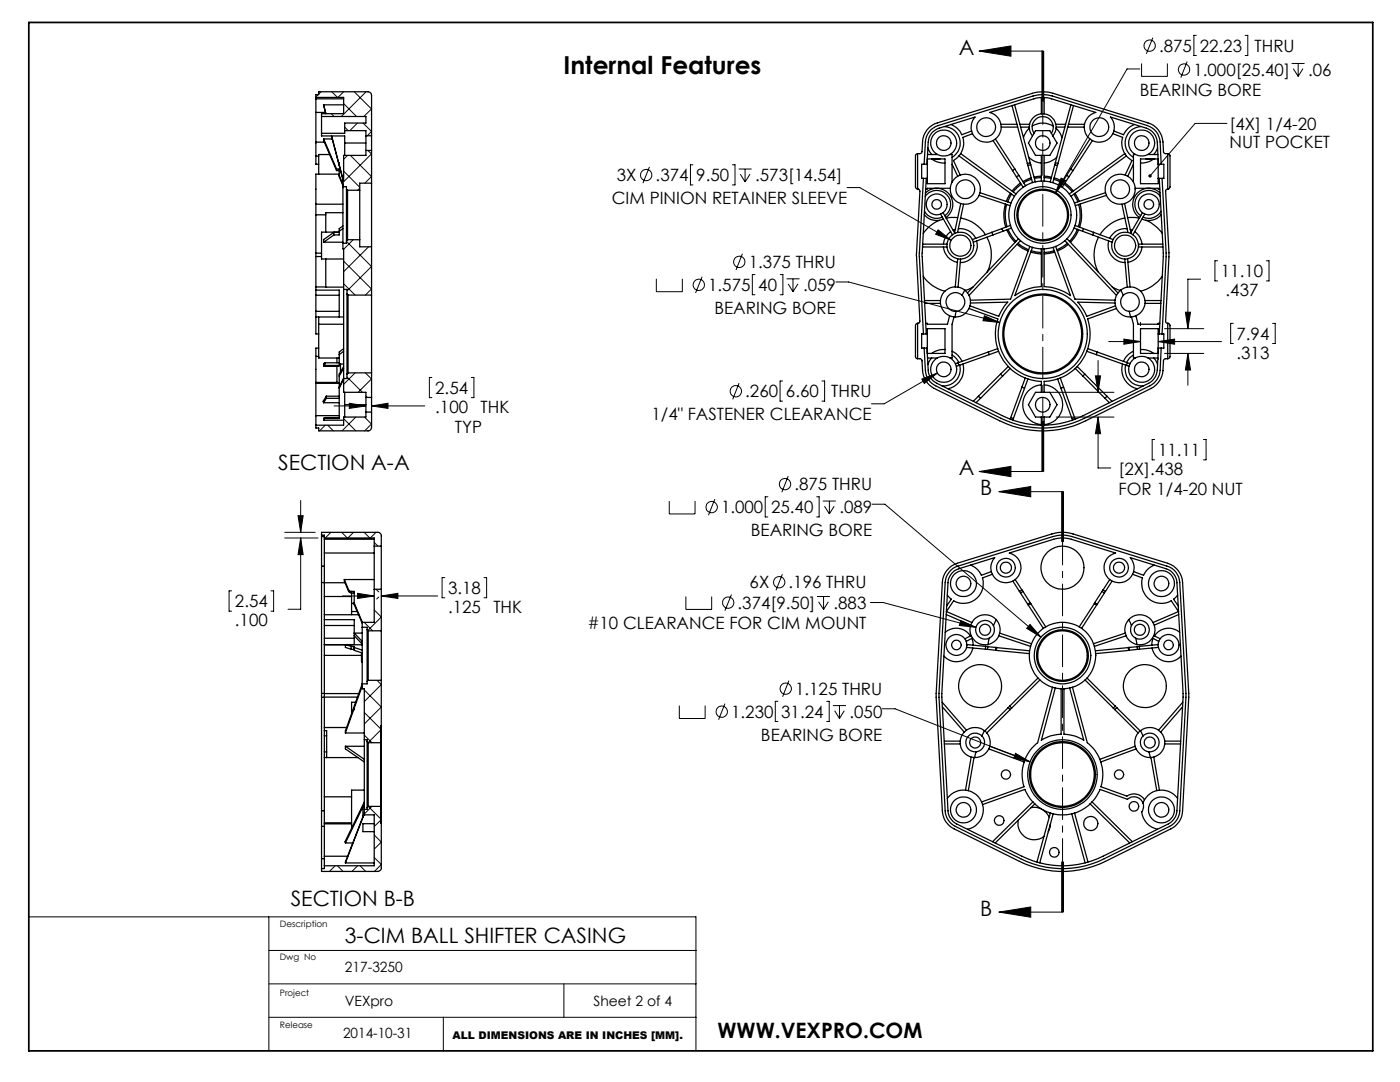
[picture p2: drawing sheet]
<svg xmlns="http://www.w3.org/2000/svg" width="279mm" height="216mm" viewBox="0 0 279 216" stroke-linecap="round" stroke-linejoin="round" font-family="sans-serif">
<g fill="none" stroke="#000" stroke-width=".2">
<path d="M63.5 18.9l-.5 .4M64.1 18.3l-.5 .5M66.2 18.3l1.1 1.1M68.6 18.3l-1.1 1.1M70.7 18.3l3.5 3.4-1.6 1.5M73.1 18.3l-5 4.9M195.4 10.2h12.7v10M195.4 10.2l6.4-1v2zM207.9 10.2v10M208.3 10.2v10M227.5 13.8h-2.6l-14.3 24.8M227.8 12.7v2.5h5.2v-2.5"/>
<path d="M230.1 7.5l-1.3 3.2M236.9 12.3l-1.2 3.2M238.8 7.1h-.5v4h.5M248.5 7.1h.5v4h-.5M257.8 12.7h2.6M258.1 13.7l1 1.5M259.1 12.7v2.5M260 13.7l-.9 1.5M64.2 22.7h.1M66.1 22.7l.6 .5M68.6 20.7l2.6 2.5M68.6 34.1l3.2 3.3"/>
<path d="M68.8 25.4l.7 .7M69.4 31l-.8 .8M69.9 31l4.3 4.2-1.4 1.3M71.3 24.6l-1.5 1.5M71.8 37.6l-.4 .4M72.5 24.6l1.7 1.6M73.4 30l.8 .7M74.2 26.2l-.9 .9M74.2 30.7l-5.8 5.7M129.6 33.3l-1.3 3.2M138.3 32.9h-.5v4h.5M146.2 32.9h.5v4h-.5"/>
<path d="M147.4 33.7h2.6M147.7 34.7l1 1.6M148.7 33.7v2.6M149.7 34.7l-1 1.6M169.1 37.4h2.5l18.2 10.5M211.8 35.5l.9 .5-2.1 2.6zM244.9 24.6h-6.4l-9 10.5M68.6 56.6l2.3 2.3M68.6 52.1l5.6 5.6M69.1 48.2l5.1 5-4.9 4.9M70.5 47.8l-1.9 1.9M73.6 49.2l-5 5"/>
<path d="M74.2 57.6l-1.3 1.3M131 55.6v2.6h5.2v-2.6M140.1 55.2l-1.3 3.3M148.2 50.6l-1.3 3.3M150.7 54.8h-.6v4h.6M155.7 54.8h.5v4h-.5M157 55.6h2.6M157.3 56.7l1 1.5M158.3 55.6v2.6M159.2 56.7l-.9 1.5M166.8 56.3h2.6l30.1 8M187.2 45.9l2.6 2-3.1-1.2z"/>
<path d="M239.6 55.7h-2.5v9.9M243 52h-.5v4.1h.5M252.7 52h.6v4.1h-.6M69.3 75.2l3 3.1M70.9 74.4l-2.3 2.3M72.9 74.4l1.3 1.2M73 79l.3 .3M74.2 75.6l-2.7 2.7M86.2 75.3h-.5v4h.5M94.1 75.3h.5v4h-.5M147.5 76.4l-1.3 3.3M156.2 76h-.5v4h.5"/>
<path d="M164 76h.6v4h-.6M184 75.6l3.1-1.2-2.6 2.1zM187.1 74.4l-10.6 6.2h-2.6M196.5 63l3 1.3-3.3-.3zM209.7 78.3h12.6M218.6 75h1l-.5 3.3zM219.1 71.9v6.4M221.3 68.2h6.3M224.3 67.7l3.3 .5-3.3 .5zM227.6 64.3v.7M231.1 71.3v.5M231.1 68.2h12.7"/>
<path d="M231.1 68.2l3.3-.5v1zM232.4 65.6h7.8M232.4 70.5h7.8M236.6 62.3h1l-.5 3.3zM237.1 70.5v6.4M237.1 70.5l.5 3.3h-1zM246.1 64.5h-.5v4h.5M254 64.5h.5v4h-.5M60 99.9v6.3M64.9 84.8l-1.1 1.2M65.4 84.8l1.1 1.2M66.7 81h6.3"/>
<path d="M68.6 83.5l2.4 2.5M69.7 80.5l3.3 .5-3.3 .5zM71 83.2l-2.7 2.8M72.7 83.2l1.5 1.4-1.4 1.4M74.2 81h10.6M74.2 81l3.2-.5v1zM133.6 100v2.6h5.1v-2.6M142.7 99.6l-1.3 3.2M153.2 99.1h-.5v4.1h.5M157.3 95l-1.3 3.2M163 99.1h.5v4.1h-.5M164.2 100h2.6"/>
<path d="M165.5 100v2.6M195.4 94.1l6.4-1v2zM199.4 98.1l6.3-1v2zM199.4 98.1h12.7v10M207.9 84.1v10M208.1 84.1v10h-12.7M208.3 84.1v10M210.8 83.2h11.5M211.9 98.1v10M212.2 98.1v10M219.1 83.2v10.2h2.6M219.1 83.2l.5 3.3h-1z"/>
<path d="M230.4 87.7h-.5v4.1h.5M240.2 87.7h.5v4.1h-.5M46.2 117.9h-.5v4.1h.5M54.1 117.9h.5v4.1h-.5M56.8 107.4h6.7M56.8 106.2h6.1M59.5 102.9h1l-.5 3.3zM60 107.4v14.2h-2.5M60 107.4l.5 3.3h-1zM64.2 106.7v.1M64.7 107.2l.1 .2M66 106.2l-1.1 1.2"/>
<path d="M68.2 106.2l1.1 1.2M68.3 118.9h6.4M70.6 106.2l-1.2 1.2M71.4 118.4l3.3 .5-3.3 .5zM72.7 106.2l1.1 1.2M74.7 108.2l.7 .8M75 106.2l-1.1 1.2M75 117.6l.1 .1M75.2 117.7l.4 .4M75.6 119.1l-.4 .4M76.1 118.9h11.2M76.1 118.9l3.3-.5v1z"/>
<path d="M88.8 115.3h-.6v4h.6M96.6 115.3h.5v4h-.5M136.9 119v2.6h5.1v-2.6M146 118.6l-1.3 3.2M156.1 114.6l-1.2 3.2M163.1 119h2.5M164.4 119v2.6M164.5 101l1 1.6M166.5 101l-1 1.6M174.1 100.6h2.5l31.2 26.5M72.3 137.3l.2 .1M72.7 124.2l1.7 1.7"/>
<path d="M72.7 137.7l3.4 3.4-3.4 3.4M74.7 121.7l1.4 1.4-2.7 2.7M75.2 135.7l.9 .9-3.4 3.4M155.3 139.9h-.6v4.1h.6M157.4 135.8l-1.2 3.2M163.4 120.1l1 1.5M165 139.9h.5v4.1h-.5M165.3 120.1l-.9 1.5M173.7 120.2h2.5l18.6 5M191.7 123.8l3.1 1.4-3.3-.4zM205.6 124.6l2.2 2.5-2.9-1.7zM72.7 146.7l1.5 1.5"/>
<path d="M72.7 142.2l3.3 3.3M76 145.7l-2.5 2.5M135.6 140.8v2.6h5.1v-2.6M144.7 140.4l-1.3 3.2M166.2 140.8h2.6M166.6 141.8l.9 1.6M167.5 140.8v2.6M168.5 141.8l-1 1.6M176.1 141.4h2.5l27 10.6M202.7 150.3l2.9 1.7-3.3-.7zM66.9 172.8l-1.1 1.1M67.3 172.8l1.2 1.1"/>
<path d="M71.4 172.8l-1.2 1.1M71.9 172.8l1.1 1.1M73.5 160.9l2.5 2.5M74.2 160.9l-1.5 1.5M74.7 166.6l1.4 1.4-1.4 1.4M74.7 171.1l1.4 1.4-1.4 1.4M76 163.7l-1.3 1.2M211.9 172v10M212.1 172v10M212.2 172v10zM5.8 183h133.1v26.7M53.7 196.3h85.2"/>
<path d="M53.7 189.7h85.2M53.7 183v26.7M112.5 196.3v6.7M199.4 182l6.3-1v2zM199.4 182h12.7M53.7 203h85.2M88.5 203v6.7"/>
<circle cx="229.4" cy="9.1" r="1.13"/>
<circle cx="236.3" cy="13.9" r="1.13"/>
<circle cx="129" cy="34.9" r="1.13"/>
<circle cx="139.5" cy="56.8" r="1.13"/>
<circle cx="147.5" cy="52.2" r="1.13"/>
<circle cx="146.9" cy="78.1" r="1.13"/>
<circle cx="156.7" cy="96.6" r="1.13"/>
<circle cx="142" cy="101.2" r="1.13"/>
<circle cx="155.5" cy="116.2" r="1.13"/>
<circle cx="145.3" cy="120.3" r="1.14"/>
<circle cx="156.8" cy="137.4" r="1.13"/>
<circle cx="144" cy="142" r="1.13"/>
</g>
<path d="M208.1 10.2v83.9M212.1 98.1v83.9" fill="none" stroke="#000" stroke-width=".2" stroke-dasharray="6.3 1.3 1.3 1.3" stroke-dashoffset="1.9"/>
<path d="M5.8 4.5h268.2v205.2h-268.2z" fill="none" stroke="#000" stroke-width=".35"/>
<g fill="#000">
<path d="M229.2 34.9a.33 .33 0 0 1 .5-.1 .33 .33 0 0 1 .1 .5 .33 .33 0 0 1-.5 0l.2-.2-.3 .2z"/>
<path d="M199.4 98.1l6.3-1v2zM199.4 182l6.3-1v2zM195.4 10.2l6.4-1v2zM195.4 94.1l6.4-1v2z"/>
<path d="M205.6 124.6l-.7 .8 2.9 1.7zM202.7 150.3l-.4 1 3.3 .7zM191.7 123.8l-.2 1 3.3 .4zM196.5 63l-.3 1 3.3 .3zM211.8 35.5l-1.2 3.1 2.1-2.6zM187.2 45.9l-.5 .8 3.1 1.2zM219.1 83.2l.5 3.3h-1zM218.6 75h1l-.5 3.3zM184 75.6l.5 .9 2.6-2.1zM224.3 67.7l3.3 .5-3.3 .5zM231.1 68.2l3.3-.5v1zM236.6 62.3h1l-.5 3.3zM237.1 70.5l.5 3.3h-1zM69.7 80.5l3.3 .5-3.3 .5zM74.2 81l3.2-.5v1zM71.4 118.4l3.3 .5-3.3 .5zM76.1 118.9l3.3-.5v1zM60 107.4l.5 3.3h-1zM59.5 102.9h1l-.5 3.3z"/>
</g>
<g fill="none" stroke="#000" stroke-width=".25">
<path d="M63 19.4v-.5h.6v-.6h9.8a.72 .72 0 0 1 .8 .7v8.1M63 19.4v.3M63 19.4h5.6v3.3h-4.4v.5M63 19.7v2.7M63 19.7h5.6M207.8 19.4v3.3M208.4 19.4v3.3M63 22.4v6M63 28.4v2.8M63 31.2v1.6h.6M63 28.4h1.7M63 31.2h.6"/>
<path d="M63 22.4h1.9M64.2 23.2v3.4M64.2 23.2h8.8v1.4h-4.2v2h-4.6M64.2 26.6v.5h4.6v3.9M64.6 27.7v.3l2.6 6M64.6 20.9l.5 1.8M64.6 20.9h4M64.6 20.9l.4 1.8M64.6 27.7l2.6 6M64.6 27.7h1.7M65.8 30.8h-2.2v3.9M67.2 33.7v.3"/>
<path d="M67.2 33.7h.5v1.6l.7 1.7M67.2 34h.5M67.6 32.5v.1M67.6 32.5h.1v.5l.8 3.1M67.6 32.5l-1.4-5.4 1.4 5.5M67.6 32.6h.1M67.7 34.7h-4.7v6M67.7 32.9l.8 3.2M67.7 35l.7 1.8M68.4 37v.5M68.4 37.3v11.2M68.4 37.3h.7v.4"/>
<path d="M68.8 26.1h4.2v1M68.8 28.5h4.2M69.1 37.7v10.4M69.1 37.7l.3 .3M69.4 38v9.8M69.4 38h2.4M71.8 38v9.8M73 27.1v2.9M73 30v1h-4.4v5.1h-.2v1.2M73 27.1h1.2M73 30h1.2M74.2 27.1v2.9"/>
<path d="M74.2 36.5v12.7M74.2 30v6.5M74.2 36.5h-2.4v1.5M183.1 37.7h.1M183.1 30.7l-.3 .1-.1 .2v6.4l.2 .2 .2 .1M183.1 37.7l.3 .2 .2 .3-.7 12.8 .7 13.1a.42 .42 0 0 1-.5 .4M183.1 30.7h.6l.2-.2 .1-.3a6.2 6.2 0 0 1 1-4.3 4.1 4.1 0 0 1 2.1-1.4l18.9-5.9a7 7 0 0 1 4.2 0l18.9 5.9a4.2 4.2 0 0 1 3 3.8l.1 2 .4 .4h.4M183.1 30.7v7M184.3 35.6l-.9 15.1 .9 15.9M184.4 32.8l.3-4.5a3.7 3.7 0 0 1 2.6-3.3l18.9-5.8a6.7 6.7 0 0 1 3.8 0l19 5.8a3.7 3.7 0 0 1 2.5 3.3l.2 4.5M184.6 39.2a2.79 2.79 0 0 1 4.3-.4 2.79 2.79 0 0 1-.3 4.2M184.7 38.5a3.2 3.2 0 0 1 4.7 .2 3.2 3.2 0 0 1-.6 4.7"/>
<path d="M184.9 35.6l-.9 15.1 .9 15.9M185 32.8l.2-4.4a3 3 0 0 1 2.2-2.8l7.2-2.2a3 3 0 0 0 .6 4.5 3 3 0 0 0 4.4-1.4 3 3 0 0 0-2.1-4.1l8.8-2.7a5.7 5.7 0 0 1 3.6 0l8.8 2.7a3 3 0 0 0-2.1 4.1 3 3 0 0 0 4.4 1.4 3 3 0 0 0 .6-4.5l7.2 2.2a3.2 3.2 0 0 1 2.2 2.8l.2 4.4M185.1 32.8v2.8M185.1 32.8h-1.2v2.8h1.2M185.1 32.8v-1.1h3.5v5h-3.5v-1.1M185.1 30.8h2M185.2 29.5l.7 1.3M185.9 31.7h.1M185.9 31.7a3.8 3.8 0 0 0 2.7 .8M187.4 31.7h.1M188.5 25.3a3.3 3.3 0 0 1 3 2.5 3.3 3.3 0 0 1-1.5 3.6M189.6 30.8h.4v5.5"/>
<path d="M189.7 37.6h-4.6v.1h-.4M189.8 24.8a4 4 0 0 1 2.1 2.1l2-.8M190 32.8l1.1 2.4M191.4 31.1l-1.1 .9 1.3 2.9M191.4 31.1l11.1 8.1M191.7 30.7l-.3 .4M191.7 30.7l11.1 8M194.1 26.7l-1.9 .7a4 4 0 0 1-.5 3.3M195.4 39l6.2 2M195.6 38.5l6.2 2M198.2 28l3.9 6M198.6 27.7l3.9 6"/>
<path d="M199.7 24.8h3.3M199.8 25.4h3.3M201.6 38.6l-.8 1.6M201.9 38.7l-.8 1.6M202 21.1l3 11.5M202.1 34l.7 1.3M202.5 20.9l3.1 11.6M202.5 33.7l-.4 .3M202.5 33.7l.8 1.3M202.8 35.3l1.4 2.1M203.3 35l-.5 .3M203.3 35l1.4 2.1"/>
<path d="M203.6 24.8h1.9M203.7 36.5l-1.7 1.6M203.7 25.4h1.7M203.8 36.8l-1.6 1.5M205 32.6l.1 .4M205.1 33l1 3.4M205.3 31.4a3.8 3.8 0 0 0 2.5 1.1M205.4 25.6l-.5 .6-.6 1.3M205.6 32.5l-.6 .1M205.6 32.5l.1 .4M205.7 32.9l.9 3.4M205.7 32.9l-.6 .1"/>
<path d="M205.8 35.5l-1.7 .7M205.9 35.8l-1.6 .7M206 25.2a4 4 0 0 1 4.2 0M206.1 27.1a2.68 2.68 0 0 1 .1-3.7 2.68 2.68 0 0 1 3.7 0 2.68 2.68 0 0 1 .2 3.7M206.1 27.1l-.9 1.4 1.5 2.5h2.8l1.5-2.5-.9-1.4M206.4 26.6a2.11 2.11 0 0 1 1.7-3.3 2.11 2.11 0 0 1 1.7 3.3M206.4 26.6l-.3 .5M206.4 26.6l.3-.5h2.8l.3 .5M207.8 35.4l-1.4 .2M207.8 35.1l-1.4 .2M207.8 31v5.1M208.4 35.4l1.4 .2"/>
<path d="M208.4 35.1l1.4 .2M208.4 31v5.1M209.8 26.6l.3 .5M210.3 35.8l1.6 .7M210.4 35.5l1.7 .7M210.5 32.9l-.9 3.4M210.5 32.9l.5 .1M210.6 32.5l.5 .1M210.6 32.5l-.1 .4M210.7 24.8h2M210.7 25.6a4.1 4.1 0 0 1 1.2 1.9M210.8 25.4h1.7"/>
<path d="M210.9 31.4a4 4 0 0 1-2.5 1.1M211 33l-.9 3.4M211.1 32.6l-.1 .4M212.4 36.8l1.6 1.5M212.5 36.5l1.7 1.6M212.9 35l.4 .3M212.9 35l-1.4 2.1M213.1 25.4h3.3M213.3 24.8h3.1M213.3 35.3l-1.3 2.1M213.7 33.7l.4 .3M213.7 20.9l-3.1 11.6"/>
<path d="M214.1 34l-.8 1.3M214.2 21.1l-3.1 11.5M214.3 38.7l.8 1.6M214.5 38.6l.9 1.6M217.5 27.7l-4.6 7.3M218 28l-3.9 6M220.6 38.5l-6.2 2M220.8 39l-6.2 2M222.1 26.7l1.9 .7a4 4 0 0 0 .5 3.3M224.5 30.7l.3 .4M224.5 30.7l-11.1 8M224.8 31.1l1.1 .9-1.4 2.9"/>
<path d="M224.8 31.1l-11.1 8.1M226.2 32.8l-1.1 2.4M226.4 24.8a4 4 0 0 0-2.2 2.1l-1.9-.8M226.6 37.6h4.5v.1h.4M226.6 30.8h-.4v5.5M227.7 25.3a3.3 3.3 0 0 0-3.1 2.5 3.3 3.3 0 0 0 1.6 3.6M228.7 31.7h.1M229.1 30.8h2M230.3 31.7h.1M230.3 31.7a3.8 3.8 0 0 1-2.7 .8M231 29.5l-.7 1.3M231.1 32.8v2.8"/>
<path d="M231.1 32.8h1.2v2.8h-1.2M231.1 32.8v-1.1h-3.5v5h3.5v-1.1M231.4 35.6l.8 14.9-.8 16.1M231.5 38.5a3.2 3.2 0 0 0-4.7 .2 3.2 3.2 0 0 0 .6 4.7M231.5 39.2a2.78 2.78 0 0 0-4.2-.4 2.78 2.78 0 0 0 .3 4.2M231.9 35.6l.8 14.9-.8 16.1M233 30.7l.3 .1 .2 .2v6.4l-.5 .3M233 37.7h.1M233 37.7l-.3 .2-.1 .2 .7 12.3-.7 13.7 .1 .2 .3 .2M233 30.7v7M63 57.9h4.7v5.4M63 57.3v.6"/>
<path d="M63 58.9v3.2M63 57.9v1M63 40.8v2.1M63 50.5v.7M63 40.7h5.4M63 57.3h5.6M63 42.9h2M63 42.9v7.6M63 51.2v6.1M63 58.9h4.7M63 51.2h1.2M63 50.5h1.2"/>
<path d="M64.6 48.3h3.8M65 51.7v5.6M66.6 46.4v.5M66.6 46.4l-2 1.4v.5M66.6 46.9l-2 1.4M66.6 46.4h1.1M67.7 46.3h-3.5v5.4h4.4M68.4 48.5v1.2h.2v8M68.4 45.1l-.7 .5v1.3h-1.1M68.4 45.6l-.7 .5M68.4 42.4h-3.4v3.9M68.6 57.7v17.8"/>
<path d="M68.6 57.7h.7v1M69.1 48.1v.4h-.7M69.3 58.7v15.9M69.3 58.7l.2 .2M69.4 47.8l-.3 .3M69.4 47.8h2.4M69.5 58.9v15.5M69.5 58.9h4.7M71.8 47.8v1.4h2.4M74.2 58.9v15.5M74.2 49.2v9.7M184.1 49.3h4.9"/>
<path d="M184.1 48.7h4.9M184.3 55.1a7.3 7.3 0 0 0 4.3 3M184.5 42.8a3.2 3.2 0 0 0 3.8 .9M184.5 42.2a2.78 2.78 0 0 0 3.6 1.1M184.5 60h3.2M187.5 44a7.4 7.4 0 0 0-3.2 2.6M187.7 42.7l2.4 4.1M188.2 42.4l2.4 4.2M188.3 49.3a3.4 3.4 0 0 0 2.8 3.1M189.7 46.2a3.5 3.5 0 0 0-1.4 2.5M190.6 45.8l-.4 .1M191.1 43.4h-1.4l-.9 .1"/>
<path d="M191.1 51.6l-.5 5.7M191.2 45.6a3.4 3.4 0 0 1 3.5 2M191.7 43.5a7.4 7.4 0 0 1 5 3.3M191.7 51.7l-.5 5.6M191.7 40.6l-1.2 5.8M192 58.9a1.88 1.88 0 0 0-3.1 .7 1.88 1.88 0 0 0 1.9 2.5M192 58.9a1.89 1.89 0 0 1 .4 2 1.89 1.89 0 0 1-1.6 1.2M192.3 40.7l-1.2 5.7M192.5 57.9a3 3 0 0 0-4.6 1.3 3 3 0 0 0 2.7 4.1M192.5 57.9l-.5 1M192.5 57.9a3 3 0 0 1 1 3.4 3 3 0 0 1-2.9 2M194.2 57.3l-1.6 .7"/>
<path d="M194.9 48.1a3.4 3.4 0 0 1-3.2 4.3M197 47.3a7.4 7.4 0 0 1 0 7M197.9 46.4l.3 .5M197.9 46.4l-3.8 1.4M200 45.6l.2 .5M200 45.6l-2.1 .8M200.2 46.1l-6 2.2M200.7 40.7a7.7 7.7 0 0 0 0 4.6M200.9 40.8a7.8 7.8 0 0 0 .1 4.4M200.9 45.9a7.5 7.5 0 0 0 1.7 2.5M201.2 45.8l.7 1.2 .9 1.2M201.6 45l-1.6 .6"/>
<path d="M201.9 45.5l-1.7 .6M203 48.8l1 .7 1.2 .6M203.2 48.5l.7 .6 1.4 .7M203.3 47.6l-10.2 10.9M203.7 48l-10.3 10.9M205.5 49.2l-3.8 10.5-8 .2M205.7 50.3l2.1 .4M205.8 50l2 .4M206.1 49.4l-3.6 9.6a10.1 10.1 0 0 1 5.3-1.8v-7.5M210.1 49.4l3.5 9.6a10.1 10.1 0 0 0-5.2-1.8v-7.5M210.4 50l-2 .4M210.5 50.3l-2.1 .4"/>
<path d="M210.7 49.2l3.8 10.5 8 .2M212.5 48l10.3 10.9M212.9 47.6l10.2 10.9M213 48.5l-1 .8-1.1 .5M213.2 48.8l-1 .7-1.2 .6M214.3 45.5l1.7 .6M214.5 45l1.7 .6M215 45.8l-.9 1.5-.7 .9M215.3 40.8a7.1 7.1 0 0 1-.1 4.4M215.3 45.9a7.5 7.5 0 0 1-1.7 2.5M215.5 40.7a7.7 7.7 0 0 1 0 4.6M216 46.1l2.1 .8"/>
<path d="M216.2 45.6l5.9 2.2M216.2 45.6l-.2 .5M218.1 46.9l3.8 1.4M218.2 46.4l-.1 .5M219.2 47.3a7.4 7.4 0 0 0 0 7M221.3 48.1a3.4 3.4 0 0 0 3.2 4.3M222 57.3l1.6 .7M223.7 57.9l.5 1M223.7 57.9a3 3 0 0 1 4.6 1.3 3 3 0 0 1-2.7 4.1M223.7 57.9a3 3 0 0 0-1 3.4 3 3 0 0 0 2.9 2M223.9 40.7l1.2 5.7M224.2 58.9a1.87 1.87 0 0 1 3.1 .7 1.87 1.87 0 0 1-1.9 2.5"/>
<path d="M224.2 58.9a1.9 1.9 0 0 0-.4 2 1.9 1.9 0 0 0 1.6 1.2M224.4 40.6l1.3 5.8M224.5 43.5a7.7 7.7 0 0 0-5 3.3M224.5 51.7l.5 5.6M225 45.6a3.3 3.3 0 0 0-3.5 2M225 43.4h1.5l.9 .1M225 51.6l.5 5.7M225.6 45.8l.4 .1M226.4 46.2a3.3 3.3 0 0 1 1.5 2.5M227.2 49.3h4.9M227.2 48.7h4.9M227.9 49.3a3.4 3.4 0 0 1-2.8 3.1"/>
<path d="M228 42.4l-2.4 4.2M228.5 42.7l-2.4 4.1M228.5 60h3.2M228.7 44a8 8 0 0 1 3.3 2.6M231.7 42.2a2.81 2.81 0 0 1-3.6 1.1M231.7 42.8a3.2 3.2 0 0 1-3.8 .9M232 55.1a7.6 7.6 0 0 1-4.4 3M63 71.1v5.2M63 62.1v1.2M63 63.3v3.3h.6M63 63.3h5.6M63 71.1h.6"/>
<path d="M63 76.3h4.2M63 76.3v6.6M63 62.1h4.7M63.6 69.5h-.6v1.6M63.6 64.7h5M63.6 63.3v8.1h4.1M64.6 73.1h2.6M64.8 72.4v.5M64.8 72.4l-.2 .2v.5M64.8 72.9l-.2 .2M64.8 72.4h2.9M65.1 79.1v.4"/>
<path d="M65.1 79.5l-.5 .9M65.1 79.5h2.6M65.1 79.1l-.6 1 .1 .3M65.1 79.1h2.6M67.2 76.3l.5 .2h-4.7M67.2 73.1v3.2M67.2 71.4v1M67.9 72.8l-.7 .3M68.6 72.6h-.7v1.6M68.6 75.5v2.8h4.4v1M68.6 69.6l-.9 .6v2.7h-2.9M68.6 73.1l-.9 1.5v8.9h-3"/>
<path d="M68.6 75.6l-.9 1.9M68.6 75.4l-.9 1.9M68.6 73.5l-.9 1.5M68.6 70.1l-.9 .7M68.8 78.3v4.9M69.3 74.6v.9h-.7M69.5 74.4h4.7M69.5 74.4l-.2 .2M73 79.3v2.9M73 79.3h1.2M74.2 79.3v2.9M74.2 74.4v4.9"/>
<path d="M183.1 64.5l-.3 .1-.1 .3v6.3l.4 .4M183.1 71.6h.6l.2 .2 .1 .2a5.8 5.8 0 0 0 1.1 4.5l1.3 1 13.1 6.5a19.2 19.2 0 0 0 17.2 0l13-6.5a4.3 4.3 0 0 0 2.4-3.6l.1-2.1 .4-.2h.4M183.1 64.5h.1M183.1 64.5v7.1M184.4 69.5l.3 4.4a3.7 3.7 0 0 0 2 3.1l13 6.5a18.8 18.8 0 0 0 16.7 0l13.1-6.5a3.7 3.7 0 0 0 2-3.1l.2-4.4M184.5 60.5h3.2M185 69.5l.2 4.4a3.1 3.1 0 0 0 1.8 2.6l13 6.4a18 18 0 0 0 16.2 0l13-6.4a3.3 3.3 0 0 0 1.8-2.6l.2-4.4M185.1 66.6v2.9M185.1 66.6h-1.2v2.9h1.2M185.1 66.6v-1h3.5v4.9h-3.5v-1M185.1 71.4h2M185.9 71.4l-.7 1.3"/>
<path d="M188.6 69.7a3.8 3.8 0 0 0-2.7 .8M189.5 63l-.4 1.7h-4v-.2h-.4M190 70.8l.8 .7 .5 .8M190 70.1a3.9 3.9 0 0 1 2 2M190.4 63.3l-.4 1.4v6.7h-.4M190.8 62.1l-.2 1.2M191.2 72.4l.2 .5M191.2 72.4l-.5 .2M191.4 72.9l-.5 .2M191.5 72.8a3.3 3.3 0 0 1-3.5 4.2M192.2 72.6a4 4 0 0 1-3 5M193.4 61.6l5.7 2a9.5 9.5 0 0 0 0 6"/>
<path d="M193.7 60.5l7.4-.2-.8 1-1 1.8-5.7-2.1M195.3 79.1l.4 .4M195.7 79.5l-.9 .9M197.2 70.2l.2 .6M197.2 70.2l-6 2.2M197.4 70.8l-6 2.1M199.1 69.6l.2 .5M199.1 69.6l-1.9 .6M199.3 70.1a9.5 9.5 0 0 0 1.9 3M199.3 70.1l-1.9 .7M199.7 74.6l-5.5 5.5M199.7 74.6l.4 .4"/>
<path d="M200.1 75l-4.4 4.5M201.2 73.1l.4 .4M201.2 73.1l-1.5 1.5M201.6 73.5a9.6 9.6 0 0 0 3 1.9M201.6 73.5l-1.5 1.5M203.9 77.3l.6 .2M204.5 77.5l-2.3 6M204.6 75.4l.5 .2M204.6 75.4l-2.9 7.9M205.1 75.6l1.7 .4 1 .1v2.2M205.1 75.6l-.6 1.9M206.7 78.3h2.8l1.5 2.5-1.5 2.4h-2.8l-1.5-2.4z"/>
<path d="M207.8 76.8a4 4 0 0 0-3.7 4 4 4 0 0 0 3.7 3.9M208.4 76.8a4 4 0 0 1 3.7 4 4 4 0 0 1-3.7 3.9M211.1 75.6l-1.7 .4-1 .1v2.2M211.1 75.6l.6 1.9M211.6 75.4l-.5 .2M211.6 75.4l.7 1.9M211.7 77.5l2.2 6M212.3 77.3l-.6 .2M212.3 77.3l2.2 6M214.6 73.5a9.6 9.6 0 0 1-3 1.9M214.6 73.5l1.5 1.5M215 73.1l5.9 6"/>
<path d="M215 73.1l-.4 .4M216.1 75l4.4 4.5M216.5 74.6l-.4 .4M216.9 70.1a10.3 10.3 0 0 1-1.9 3M216.9 70.1l1.9 .7M217.1 69.6l-.2 .5M217.1 69.6l7.9 2.8M218.8 70.8l6.5 2.3M219 70.2l-.2 .6M220.5 79.5l.9 .9M220.9 79.1l-.4 .4M220.9 79.1l1 1"/>
<path d="M222.5 60.5l-7.4-.2 1 1.3 .8 1.5 5.7-2.1M222.8 61.6l-5.7 2a9.5 9.5 0 0 1 0 6M224 72.6a4 4 0 0 0 3 5M224.6 72.8a3.3 3.3 0 0 0 3.6 4.2M225 72.4l-.2 .5M225 72.4l.5 .2M225.4 62.1l.2 1.2M225.8 63.3l.4 1.4v6.7h.4M226.2 70.8a2.93 2.93 0 0 0-1.3 1.5M226.2 70.1a3.8 3.8 0 0 0-2 2M226.7 63l.4 1.7h4v-.2h.4M227.6 69.7a3.9 3.9 0 0 1 2.7 .8"/>
<path d="M228.5 60.5h3.2M229.1 71.4h2M230.3 71.4l.4 .6 .3 .7M231.1 66.6v2.9M231.1 66.6h1.2v2.9h-1.2M231.1 66.6v-1h-3.5v4.9h3.5v-1M233 64.5l.3 .1 .2 .3v6.3l-.1 .2-.4 .2M233 64.5h.1M233 64.5v7.1M63 82.9v1.9M63 82.9h4.7M64.6 83.9h4"/>
<path d="M64.6 80.4h3.1M64.7 83.3l-.1 .6M64.7 83.3v.2M64.7 83.5l-.1 .4M64.7 83.3h3M68.8 80.8h4.2M73 82.2v1h-4.4v1.6h-5.6M73 82.2h1.2M74.2 82.2v3.1a.72 .72 0 0 1-.8 .7h-9.8v-.6h-.6v-.6M201.7 83.3l.5 .2M201.7 83.3l-.1 .3M202.2 83.5l-.1 .4"/>
<path d="M207.8 83.2v1.6M208.4 83.2v1.6M213.9 83.5l.2 .4M214.5 83.3l-.6 .2M214.5 83.3l.1 .3M64.2 106.8v-.6h11.2a.72 .72 0 0 1 .7 .7v2.1M64.2 106.8v.3M64.2 116.2h.5v2.8M64.2 113v3.2M64.2 107.1v5.9M64.2 116.2v22.2M64.2 106.8h.5v.6"/>
<path d="M64.2 107.1h.5M64.2 113h.5M64.7 107.4v.2M64.7 110.3v6h4.2M64.7 119h5.5M64.7 107.4h10v1.6M64.7 107.6v2.7M64.7 119v3.7M64.7 107.6h10M64.7 110.3h10M68.7 115.6v.4l.9 2M68.7 115.6l.9 2.1"/>
<path d="M68.7 115.6h6M69.6 117.7l.5 .3M69.6 117.7v.3M69.6 118l.5 .3M70.1 118h.6v2.7M70.1 118v.3M70.1 118.3h.6M70.2 118.3v2.1M74.7 109v8.6M74.7 109h1.4M74.7 117.6v6.6h-2.4M74.7 117.6h1.4"/>
<path d="M76.1 109v8.6M76.1 117.6v8.3M189.1 118.7l.8 .9-1 1.3M189.4 113.4l.5-.4 1.1-.6 18.9-5.9a7.1 7.1 0 0 1 4.2 0l18.9 5.9a4.2 4.2 0 0 1 3 3.8l1.2 22.2-1.2 23.4a4.1 4.1 0 0 1-2.3 3.6l-13.1 6.5a19.2 19.2 0 0 1-17.2 0l-13-6.5a4.1 4.1 0 0 1-2.3-3.6l-1.3-22.7 1.3-22.9a4.1 4.1 0 0 1 1.3-2.8zM189.8 113.8l.9-.7 .5-.1 18.9-5.9a6.7 6.7 0 0 1 3.9 0l18.9 5.9a3.5 3.5 0 0 1 2.5 3.2l1.3 22.2-1.3 23.4a3.7 3.7 0 0 1-2 3.1l-13 6.4a18.5 18.5 0 0 1-16.7 0l-13.1-6.4a3.7 3.7 0 0 1-2-3.1l-1.2-22.7 1.2-22.9a3.5 3.5 0 0 1 1.2-2.4zM190.1 114.2l1.2-.7 7.2-2.2a3 3 0 0 0 .6 4.5 3 3 0 0 0 4.4-1.4 3 3 0 0 0-2.1-4.1l8.9-2.7a6.3 6.3 0 0 1 3.5 0l8.8 2.7a3 3 0 0 0-2 4.1 3 3 0 0 0 4.3 1.4 3 3 0 0 0 .7-4.5l7.1 2.2a3.1 3.1 0 0 1 2.2 2.8l1.2 22.1-1.2 23.4a3.1 3.1 0 0 1-1.7 2.6l-13.1 6.5a18.1 18.1 0 0 1-16.2 0l-13-6.5a3.1 3.1 0 0 1-1.7-2.6l-1.2-22.7 1.2-22.8a2.95 2.95 0 0 1 .9-2.1zM193.7 112.7a4 4 0 0 1 2.2 2.1l1.9-.7M198 114.6l-1.9 .7a3.9 3.9 0 0 1-1.4 4.2 3.9 3.9 0 0 1-4.4 .4l-1.4 2.1 5.1 2.2M202.1 116l1.3 2M202.6 115.6l1.3 2.1M203.4 118l.3 .3M203.7 118.3l1.4 2.3"/>
<path d="M203.9 117.7l-.5 .3M203.9 117.7l.3 .3M204.2 118l-.5 .3M204.2 118l1.4 2.3M219.9 118l.5 .3M219.9 118l-1.4 2.3M220.1 117.7l.5 .3M220.1 117.7l-.2 .3M220.4 118.3l-1.4 2.3M220.6 118l-.2 .3M221.5 115.6l-1.4 2.1M221.9 116l-1.3 2"/>
<path d="M226 114.6l2 .7a3.9 3.9 0 0 0 1.3 4.2 3.9 3.9 0 0 0 4.5 .4l1.4 2.1-5.1 2.2M230.4 112.7a4 4 0 0 0-2.2 2.1l-2-.7M235 118.7l-.8 .9 1 1.3M64.2 138.4v.7M64.2 139.1v22.7M64.2 138.4h.5M64.2 139.1h.5M64.7 123.6h6v2.7M64.7 122.7v.9M64.7 128.6v.1M64.7 123.6v1.2M64.7 124.8v2.6"/>
<path d="M64.7 127.4v1.2M64.7 128.7v2.1M64.7 138.4v.7M64.7 122.7h6.8M64.7 128.7h7.6M64.7 130.8h7.4M64.7 130.8v7.6M64.7 139.1v6.1M64.7 124.8h6M64.7 127.4h6M64.7 138.4h6.9M64.7 139.1h6.7"/>
<path d="M68.9 128.7v.5l1.2 .3M69.1 128.7l1 .3M70.1 129h.5M70.1 129v.5M70.1 129.5l.5 .1M70.2 120.4h.5M70.2 120.4v2.3M70.2 122h1.1M70.6 129l.1 .8M70.6 129v.6M70.6 129.6h.1M70.7 120.3v.1"/>
<path d="M70.7 129.2h.1M70.7 126.9v1.7h-6M70.7 126.3v.6M70.7 126.3l1.6 1.7M70.7 126.3h1.6M70.7 126.9l1.6 1.6M70.7 120.4l1.6 3.8M70.7 120.7l1.6 3.7M70.7 120.4v.3M70.7 129.2v.6M70.7 129.2l1.6 .5M70.7 129.8l1.6 .5"/>
<path d="M72.1 130.2v1.8h.2M72.1 128.7h.2M72.3 125.2v11.3M72.3 125.2h1v.5M72.3 124.2v1M72.3 136.5v.9h.4v10.2M72.3 136.5l-1.6 4.4v.7h-.1M72.3 136.9l-1.6 4.4M73.3 125.7v10.3M73.3 125.7l.2 .2M73.3 136v.5h-1M73.5 125.9v9.8"/>
<path d="M73.5 125.9h2.6M73.5 135.7l-.2 .3M73.5 135.7h2.6M76.1 125.9v9.8M76.1 135.7v9.2M188.6 126.2a3.3 3.3 0 0 1 5.1 .7M188.8 122.6l4.9 2.1M192.9 129.2l3.8 .3M193 128.6l3.7 .4M193.8 126.8l-1.2 .7M194 127.4l.2 1.3M194.1 127.3l-1.3 .7"/>
<path d="M194.2 129.3a3.3 3.3 0 0 1-2.4 2.6 3.3 3.3 0 0 1-3.4-1M196.7 129.5l.4 .1M196.7 129v.5M196.7 129h.4M197.1 129.6l1.6 .2M197.1 129v.6M197.1 129l1.7 .2M197.4 127.4l-.2 1.2M198.3 124.8a1.88 1.88 0 0 0-2.6-.8 1.88 1.88 0 0 0-.8 2.5 1.88 1.88 0 0 0 2.5 .9M198.3 124.8a1.89 1.89 0 0 1-.9 2.6M198.7 129.8h.2M198.8 129.2h.1"/>
<path d="M198.8 129.2l-.1 .6M198.8 123.6a3 3 0 0 0-5.1 1.1 3 3 0 0 0 3.5 3.9M198.8 123.6l-.5 1.2M198.8 123.6a2.96 2.96 0 0 1 .7 2.7M198.9 129.8l6.5 .6M198.9 129.2v.6M198.9 129.2l6.6 .7M199.3 126.9a3 3 0 0 1-2.1 1.7M199.3 126.9l6.4 2.1M199.5 126.3l-.2 .6M199.5 126.3l6.3 2.1M205.1 120.6l.1 .1"/>
<path d="M205.2 120.7l3 4.7M205.6 120.3l.1 .1M205.6 120.3l-.5 .3M205.7 120.4l3 4.7M205.7 120.4l-.5 .3M207.2 135.3l-5.7 5.6M207.5 135.7l-5.6 5.6M210 137.1l-2.9 11.1a7.6 7.6 0 0 0-2.5 3.3M210.6 137.3l-2.8 10.4a7.2 7.2 0 0 1 4-1.2v-9.1M213.5 137.3l2.8 10.4a7.5 7.5 0 0 0-4-1.2v-9.1M214 137.1l3 11.1a7.6 7.6 0 0 1 2.5 3.3M216.5 135.7l10.7 10.6"/>
<path d="M216.9 135.3l6 5.9M218.4 120.4l.5 .3M218.4 120.4l-3 4.7M218.5 120.3l-.1 .1M218.5 120.3l.5 .3M218.9 120.7l-3 4.7M219 120.6l-.1 .1M224.6 126.3l.2 .6M224.6 126.3l-6.4 2.1M224.8 126.9a3 3 0 0 0 2.1 1.7M224.8 126.9l-6.4 2.1M225.2 129.2v.6"/>
<path d="M225.2 129.2l-6.6 .7M225.2 123.6l.6 1.2M225.2 123.6a3 3 0 0 1 5.1 1.1 3 3 0 0 1-3.4 3.9M225.2 123.6a2.96 2.96 0 0 0-.6 2.7M225.2 129.8l-6.5 .6M225.3 129.2h-.1M225.3 129.2l.1 .6M225.4 129.8h-.2M225.8 124.8a1.88 1.88 0 0 1 2.5-.8 1.88 1.88 0 0 1 .9 2.5 1.88 1.88 0 0 1-2.5 .9M225.8 124.8a1.89 1.89 0 0 0 .9 2.6M226.7 127.4l.2 1.2M227 129v.6"/>
<path d="M227 129l-1.7 .2M227 129.6l-1.6 .2M227.4 129v.5M227.4 129h-.4M227.4 129.5l-.4 .1M229.9 129.3a3.3 3.3 0 0 0 2.4 2.6 3.3 3.3 0 0 0 3.4-1M230 127.3l1.2 .7M230.1 127.4l-.2 1.3M230.3 126.8l1.2 .7M231.1 128.6l-3.7 .4M231.2 129.2l-3.8 .3M235.2 122.6l-4.8 2.1"/>
<path d="M235.4 126.2a3.3 3.3 0 0 0-5 .7M64.7 145.2v.6M64.7 145.8h.5v5.4M64.7 146.8v3.2M64.7 145.8v1M64.7 159v5.2M64.7 150v1.2M64.7 145.2h4.5M64.7 151.2h6.7M64.7 159h5.5M64.7 151.2v7.8M64.7 146.8h.5"/>
<path d="M64.7 150h.5M68.9 148.9v.5l3.8 2.6M68.9 146.3h3.8M68.9 148.9l3.8 2.6M68.9 148.9h3.8M70.6 141.2l-1.7 4.6v.5M70.6 141.2v.4M70.6 141.6l-1.7 4.7M70.6 141.2h.1M71 140.1h-.8v2.3M72.7 147.6v13.9M72.7 157.7h-2.5v7.5"/>
<path d="M72.7 147.6h.6v.4M73.3 148v13.1M73.3 148l.2 .2M73.5 148.2v12.7M73.5 148.2h2.5M76 148.2v12.7M76.1 144.9v17.3M76.1 144.9h-.1v3.3M188 140.1l4.9 5.6M188.1 141l4.3 5.1M188.5 148.4h3.1M188.5 147.9h3.1"/>
<path d="M189.1 159.3a3.9 3.9 0 0 1 6.5 .1 3.9 3.9 0 0 1-2.5 6.1M193.8 151.1l-1.1 6.6M194.4 151.2l-1.1 6.6M194.8 150l-.3 1.2M195.9 146.8a1.88 1.88 0 0 0-3 .7 1.88 1.88 0 0 0 1.9 2.5M195.9 146.8a1.87 1.87 0 0 1 .5 2 1.87 1.87 0 0 1-1.6 1.2M196.5 145.8l-.6 1M196.5 145.8a3 3 0 0 0-4.7 1.3 3 3 0 0 0 2.7 4.1M196.5 145.8a2.99 2.99 0 0 1 .9 3.4 2.99 2.99 0 0 1-2.9 2M197.3 149.4l7.1 2.6M197.5 148.9l7.1 2.6M201.2 141.2l.4 .4"/>
<path d="M201.2 141.2l-4.7 4.6M201.5 140.9l.4 .4M201.5 140.9l-.3 .3M201.9 141.3l-5 5M204.4 152a7.7 7.7 0 0 0 0 5l-8.5 3M204.6 151.5l-.2 .5M219.5 151.5l.2 .5M219.7 152a7.7 7.7 0 0 1 0 5l5.2 1.9a2.47 2.47 0 0 1 3.5 .7M222.6 140.9l-.4 .4M222.9 141.2l-.4 .4M222.9 141.2l4.6 4.6M226.6 148.9l-7.1 2.6"/>
<path d="M226.7 149.4l-7 2.6M227.6 145.8l.5 1M227.6 145.8a3 3 0 0 1 4.7 1.3 3 3 0 0 1-2.7 4.1M227.6 145.8a2.99 2.99 0 0 0-1 3.4 2.99 2.99 0 0 0 3 2M228.1 146.8a1.88 1.88 0 0 1 3.1 .7 1.88 1.88 0 0 1-1.9 2.5M228.1 146.8a1.87 1.87 0 0 0-.4 2 1.87 1.87 0 0 0 1.6 1.2M229.3 150l.3 1.2M229.7 151.2l1.2 6.6M230.3 151.1l1.1 6.6M232.4 148.4h3.2M232.4 147.9h3.2M235 159.3a3.9 3.9 0 0 0-6.9 .9"/>
<path d="M236 141l-4.4 5.1M236 140.1l-4.8 5.6M64.2 171.3v2M64.2 161.8v3.1M64.2 164.9v6.4M64.2 171.3h.5M64.2 164.9h.5M64.2 161.8h.5M64.7 170.9v1.9M64.7 164.2h5.5M64.7 164.2v6.7M64.7 172.8v.5h-.5"/>
<path d="M64.7 164.4h5.5M64.7 170.9h4.7M68.9 172.2h5.8M68.9 168.2h1.5M72.7 162.2l-3.8 10M72.7 161.1h-.3v1.9M72.7 161.5v1.1h2v10.2h-10M72.7 162.4l-3.8 9.8M72.7 160.4l-3.8 7.8M72.7 160l-3.8 8v.2M73.3 161.1v.4h-.6M73.5 160.9l-.2 .2"/>
<path d="M73.5 160.9h2.5M74.7 164.4h-2.3v1.5h2.3M76 160.9v3.4h.1M76 163.5h.1M76 162.2h.1M76.1 164.3v8.9a.72 .72 0 0 1-.7 .7h-11.2v-.6M76.1 163.5v.8M76.1 162.2v1.3M203.2 163.7a3.2 3.2 0 0 0 1.4 3.4 3.2 3.2 0 0 0 3.8-.2M205.8 161.1a3.3 3.3 0 0 1 3.6 2M206.1 160l-.9-1.2-.7-1.3-8.4 3M206.1 160l-8 8"/>
<path d="M206.1 160l.4 .4M206.5 160.4l1.3 1M206.5 160.4l-7.9 7.8M208.2 161.6l1.4 .6M209.6 162.2l-2.7 9.8M209.6 162.2l.6 .2M209.7 164.4l-.1 .6-.4 .9M210.2 162.4a8.2 8.2 0 0 0 3.7 0M210.2 162.4l-2.7 9.8M213.9 162.4l2.7 9.8M214.5 162.2l-.6 .2M214.5 162.2l2.6 9.8"/>
<path d="M217.6 160.4a8 8 0 0 1-3.1 1.8M217.6 160.4l7.9 7.8M217.9 160l1-1.2 .6-1.3 5.5 2a1.92 1.92 0 0 1 3.1 .7M217.9 160l-.3 .4M217.9 160l8.1 8M228.1 160.2a1.83 1.83 0 0 1-.2 1.8 3.9 3.9 0 0 0 3.1 3.5"/>
<circle cx="188.3" cy="28.5" r="2.6"/>
<circle cx="188.3" cy="28.5" r="1.47"/>
<circle cx="192.6" cy="37.8" r="3"/>
<circle cx="192.6" cy="37.8" r="1.87"/>
<circle cx="196.8" cy="25.4" r="1.87"/>
<circle cx="208.1" cy="28.5" r="1.47"/>
<circle cx="219.4" cy="25.4" r="1.87"/>
<circle cx="223.6" cy="37.8" r="3"/>
<circle cx="223.6" cy="37.8" r="1.87"/>
<circle cx="227.8" cy="28.5" r="2.6"/>
<circle cx="227.8" cy="28.5" r="1.47"/>
<circle cx="186.9" cy="40.8" r=".96"/>
<circle cx="186.9" cy="40.8" r="2.09"/>
<circle cx="191.7" cy="49" r="2.69"/>
<circle cx="191.7" cy="49" r="2.12"/>
<circle cx="208.1" cy="42.9" r="6.8"/>
<circle cx="208.1" cy="42.9" r="5.2"/>
<circle cx="208.1" cy="42.9" r="4.9"/>
<circle cx="208.1" cy="42.9" r="5.6"/>
<circle cx="224.5" cy="49" r="2.69"/>
<circle cx="224.5" cy="49" r="2.12"/>
<circle cx="229.3" cy="40.8" r=".96"/>
<circle cx="229.3" cy="40.8" r="2.09"/>
<circle cx="188.3" cy="73.7" r="2.6"/>
<circle cx="188.3" cy="73.7" r="1.47"/>
<circle cx="208.1" cy="66.6" r="8"/>
<circle cx="208.1" cy="66.7" r="7.8"/>
<circle cx="208.1" cy="66.6" r="8.9"/>
<circle cx="227.8" cy="73.7" r="2.6"/>
<circle cx="227.8" cy="73.7" r="1.47"/>
<circle cx="208.1" cy="80.7" r="1.47"/>
<circle cx="192.3" cy="116.5" r="2.6"/>
<circle cx="192.3" cy="116.4" r="1.47"/>
<circle cx="200.7" cy="113.3" r="1.12"/>
<circle cx="200.8" cy="113.3" r="1.87"/>
<circle cx="212" cy="113.3" r="4.3"/>
<circle cx="223.3" cy="113.3" r="1.12"/>
<circle cx="223.3" cy="113.3" r="1.87"/>
<circle cx="231.8" cy="116.5" r="2.6"/>
<circle cx="231.8" cy="116.4" r="1.47"/>
<circle cx="190.9" cy="128.7" r=".96"/>
<circle cx="190.9" cy="128.7" r="2.09"/>
<circle cx="195.6" cy="136.9" r="4.3"/>
<circle cx="196.6" cy="125.7" r="1.11"/>
<circle cx="212" cy="130.8" r="5.2"/>
<circle cx="212" cy="130.8" r="5.7"/>
<circle cx="212" cy="130.8" r="4.9"/>
<circle cx="212.1" cy="130.8" r="6.6"/>
<circle cx="227.5" cy="125.7" r="1.11"/>
<circle cx="228.5" cy="136.9" r="4.3"/>
<circle cx="233.2" cy="128.7" r=".96"/>
<circle cx="233.2" cy="128.7" r="2.09"/>
<circle cx="194.6" cy="148.2" r="1.1"/>
<circle cx="200.8" cy="154.5" r=".93"/>
<circle cx="212" cy="154.6" r="6.9"/>
<circle cx="212" cy="154.5" r="6.4"/>
<circle cx="212" cy="154.6" r="6.6"/>
<circle cx="223.3" cy="154.5" r=".93"/>
<circle cx="229.5" cy="148.1" r="1.11"/>
<circle cx="192.3" cy="161.6" r="2.6"/>
<circle cx="192.3" cy="161.6" r="1.47"/>
<circle cx="199.4" cy="163.7" r=".96"/>
<circle cx="210.4" cy="170.1" r=".96"/>
<circle cx="217.7" cy="164.3" r="1.42"/>
<circle cx="226.3" cy="160.9" r=".96"/>
<circle cx="231.8" cy="161.6" r="2.6"/>
<circle cx="231.8" cy="161.6" r="1.47"/>
</g>
<text font-size="4.9" x="112.5" y="14.9">Internal Features</text>
<g font-size="4.2">
<text x="191.3" y="10.9">A</text>
<text x="55.5" y="93.7">SECTION A-A</text>
<text x="191.3" y="94.8">A</text>
<text x="195.6" y="98.8">B</text>
<text x="58" y="180.7">SECTION B-B</text>
<text x="195.6" y="182.7">B</text>
<text x="68.8" y="188.2">3-CIM BALL SHIFTER CASING</text>
<text x="143.2" y="207.1">WWW.VEXPRO.COM</text>
</g>
<g font-size="3.4">
<text x="231.3" y="10.3">.875</text>
<text x="239.4" y="10.3">22.23</text>
<text x="250.4" y="10.3">THRU</text>
<text x="238.2" y="15.1">1.000[25.40]</text>
<text x="261.1" y="15.1">.06</text>
<text x="227.5" y="19.2">BEARING BORE</text>
<text x="245.4" y="26">[4X] 1/4-20</text>
<text x="245.4" y="29.5">NUT POCKET</text>
<text x="122.1" y="40.7">CIM PINION RETAINER SLEEVE</text>
<text x="123.1" y="36.2">3X</text>
<text x="130.8" y="36.2">.374</text>
<text x="139" y="36.2">9.50</text>
<text x="150.7" y="36.2">.573[14.54]</text>
<text x="149.4" y="53.5">1.375 THRU</text>
<text x="141.3" y="58.1">1.575</text>
<text x="151.3" y="58.1">40</text>
<text x="160.3" y="58.1">.059</text>
<text x="243.7" y="55.3">11.10</text>
<text x="244.6" y="59.1">.437</text>
<text x="142.6" y="62.6">BEARING BORE</text>
<text x="246.8" y="67.8">7.94</text>
<text x="246.8" y="71.6">.313</text>
<text x="86.9" y="78.6">2.54</text>
<text x="86.9" y="82.4">.100</text>
<text x="95.9" y="82.4">THK</text>
<text x="130" y="83.8">1/4&quot; FASTENER CLEARANCE</text>
<text x="148.7" y="79.3">.260</text>
<text x="156.9" y="79.3">6.60</text>
<text x="165.9" y="79.3">THRU</text>
<text x="90.8" y="86.4">TYP</text>
<text x="223.2" y="94.8">[2X].438</text>
<text x="231.1" y="91">11.11</text>
<text x="158.5" y="97.8">.875 THRU</text>
<text x="223.2" y="98.8">FOR 1/4-20 NUT</text>
<text x="143.9" y="102.4">1.000</text>
<text x="149.8" y="107">BEARING BORE</text>
<text x="153.9" y="102.4">25.40</text>
<text x="167.5" y="102.4">.089</text>
<text x="89.4" y="118.5">3.18</text>
<text x="149.6" y="117.4">6X</text>
<text x="157.4" y="117.4">.196 THRU</text>
<text x="46.9" y="121.2">2.54</text>
<text x="46.9" y="125">.100</text>
<text x="89.4" y="122.3">.125</text>
<text x="98.5" y="122.3">THK</text>
<text x="117.2" y="125.5">#10 CLEARANCE FOR CIM MOUNT</text>
<text x="147.2" y="121.5">.374[9.50]</text>
<text x="166.4" y="121.5">.883</text>
<text x="145.9" y="143.2">1.230</text>
<text x="155.9" y="143.2">31.24</text>
<text x="158.7" y="138.6">1.125 THRU</text>
<text x="169.5" y="143.2">.050</text>
<text x="151.9" y="147.8">BEARING BORE</text>
</g>
<g font-size="2.8">
<text x="68.8" y="193.9">217-3250</text>
<text x="68.8" y="200.7">VEXpro</text>
<text x="118.4" y="200.7">Sheet 2 of 4</text>
<text x="68.5" y="207.1">2014-10-31</text>
</g>
<text font-size="2.1" x="90.3" y="207.2">ALL DIMENSIONS ARE IN INCHES [MM].</text>
<g font-size="1.8">
<text x="55.8" y="185">Description</text>
<text x="55.8" y="191.6">Dwg No</text>
<text x="55.9" y="198.7">Project</text>
<text x="55.9" y="205.2">Release</text>
</g>
</svg>
